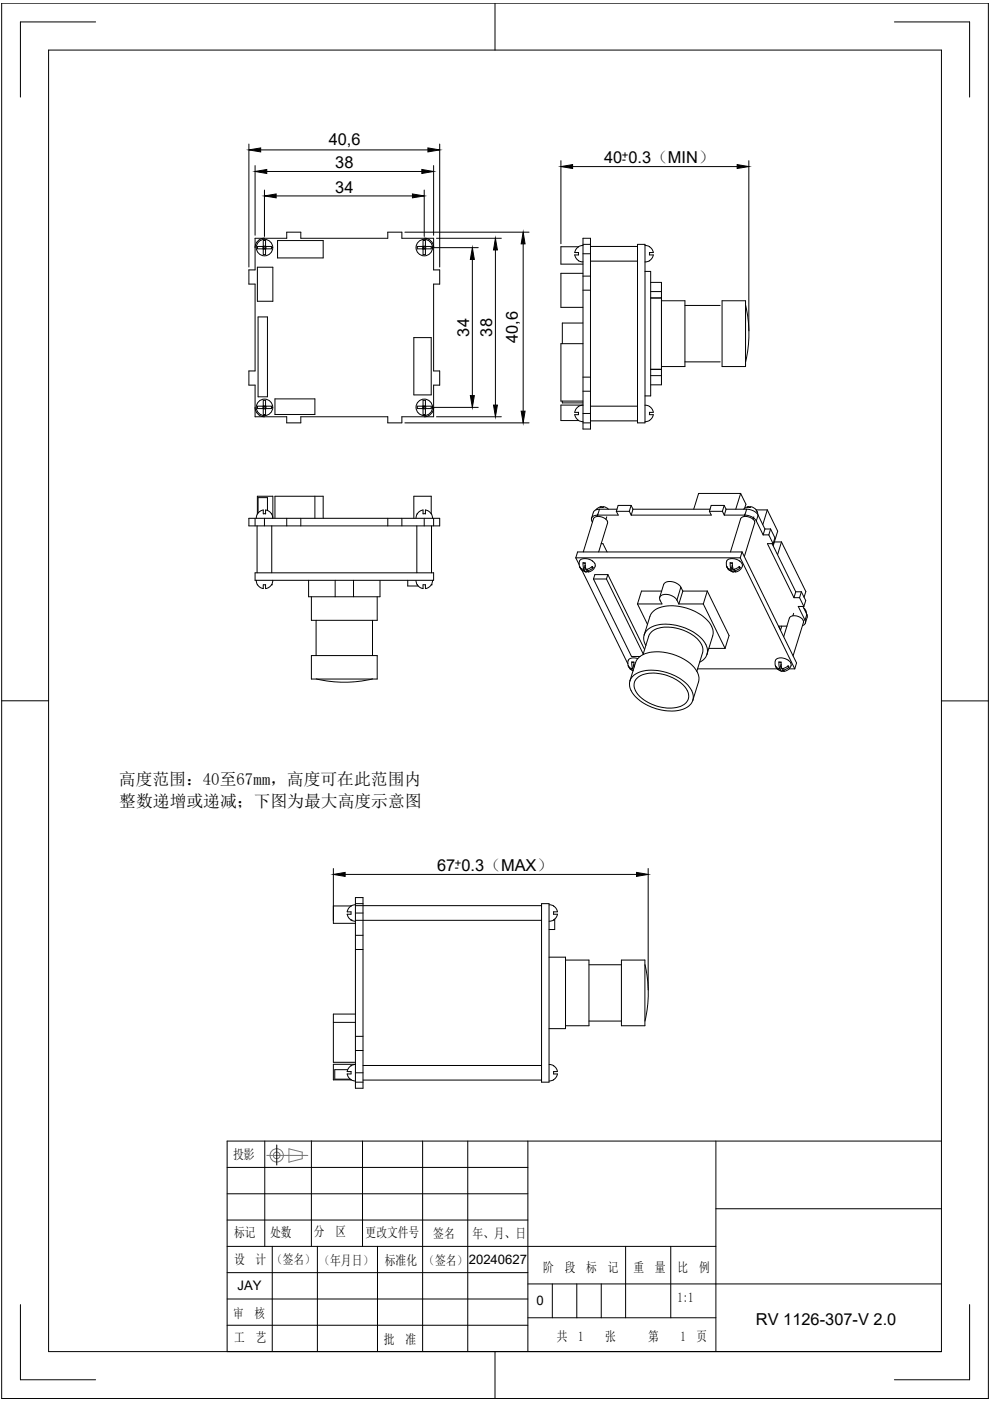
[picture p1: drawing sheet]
<svg xmlns="http://www.w3.org/2000/svg" width="420mm" height="594mm" viewBox="0 0 420 594" stroke-linecap="round" stroke-linejoin="round" font-family="sans-serif">
<!-- layer: 7_ALL_FEATURES -->
<g fill="none" stroke="#000" stroke-width=".42">
<path d="M109.2 105.5h2.4M111.5 104.5v1M111.6 104.5h-2.4v1M111.6 102.1v2.4M111.6 105.5v2.5M111.6 104.5l.2 .2M111.6 105.6h1M111.6 104.4h1M111.6 102h1M111.6 107.9h1M111.8 105.4l-.2 .1M111.8 104.7v.7"/>
<path d="M111.8 105.4h.7M111.8 104.7h.7M112.5 104.7v.7M112.5 105.4l.1 .1M112.6 104.5h2.5v1M112.6 104.5l-.1 .2M112.6 102.1v2.4M112.6 105.5v2.5M112.6 105.5h2.5M112.8 104.5v1M176.9 105.5h2.5M179.2 104.5v1"/>
<path d="M179.4 104.5h-2.5v1M179.4 102.1v2.4M179.4 105.5v2.5M179.4 105.6h1M179.4 104.4h1M179.4 104.5l.1 .2M179.4 102h1M179.4 107.9h1M179.5 105.4l-.1 .1M179.5 104.7v.7M179.5 105.4h.7M179.5 104.7h.7"/>
<path d="M180.2 104.7v.7M180.2 105.4l.2 .1M180.4 104.5h2.4v1M180.4 104.5l-.2 .2M180.4 102.1v2.4M180.4 105.5v2.5M180.4 105.5h2.4M180.5 104.5v1M245.3 104.6h.1M245.3 110.6h.1M245.3 104.6l-1.1 1.1-.5 1.4h1.6v1h-1.6l.5 1.4 1.1 1M275.3 104.6h.1"/>
<path d="M275.3 110.6h.1M275.3 104.6l1.1 1.1 .6 1.4h-1.6l-.1 1h1.7l-.6 1.4-1.1 1M109.2 173.3h2.4M111.5 172.2v1.1M111.6 173.3v2.4h1M111.6 172.2h-2.4v1M111.6 172.2l.2 .2M111.6 173.4h1M111.6 172.1h1M111.8 172.4v.7M111.8 173.1h.7M111.8 172.4h.7"/>
<path d="M111.8 173.1l-.2 .2M112.5 173.1l.1 .2M112.5 172.4v.7M112.6 172.2h2.5v1M112.6 173.3h2.5M112.6 169.8v2.4M112.6 173.3v2.4M112.6 172.2l-.1 .2M112.6 169.8h-1v2.4M112.8 172.2v1.1M176.9 173.3h2.5M179.2 172.2v1.1"/>
<path d="M179.4 172.2v-2.4l.5-.1 .5 .1v2.4M179.4 173.3v2.4l.5 .1 .5-.1v-2.4M179.4 172.2h-2.5v1M179.4 173.4h1M179.4 172.1h1M179.4 172.2l.1 .2M179.5 173.1h.7M179.5 172.4h.7M179.5 172.4v.7M179.5 173.1l-.1 .2M180.2 173.1l.2 .2M180.2 172.4v.7"/>
<path d="M180.4 172.2h2.4v1M180.4 173.3h2.4M180.4 172.2l-.2 .2M180.5 172.2v1.1M243.7 174.9h1.6M245.3 172.4h.1M245.3 174.8v1h-1.6l.5 1.4 1.1 1.1M245.3 178.3h.1M245.3 172.4l-1.1 1-.5 1.4M275.3 172.4h.1M275.3 174.9h1.7M275.3 172.4l1.1 1 .6 1.4"/>
<path d="M275.4 174.8l-.1 1h1.7l-.6 1.4-1 1.1M109.1 217.9h.1M109.2 217.9l-.5 1.9M109.2 217.9l1-1.1 1.5-.5-.1 1.6M111.6 217.9h1M112.6 216.3v1.6M112.6 216.3l1.5 .5 1 1.1M115.1 217.9h.1M115.1 217.9l.5 1.9M176.9 217.9h.1M176.9 217.9l-.5 1.9M176.9 217.9l1.1-1.1 1.4-.5v1.6"/>
<path d="M179.4 217.9h1M182.8 217.9h.1M182.8 217.9l-1-1.1-1.4-.5v1.6M182.9 217.9l.5 1.9M255.4 215.1h.1M255.9 214.9l-1.4 .2h.9M317.8 215.1h.1M318.3 214.9l-1.4 .2h.9M320.5 216.2l.5 .7M321 216.9v.1M247.2 238.7h.9l.4 2.8 1.4-.5 1.2-.8 .3 .6M247.2 238.7l.4 2.8"/>
<path d="M247.2 238.7l.9 .3M248.1 239.6l-.5 1.9M248.1 239.8l-.1 .1M309.6 238.7h.9l.3 2.8 1.5-.5 1.2-.8 .3 .6M309.6 238.7l.4 2.8M309.6 238.7l.9 .3M310.5 239.6l-.5 1.9M310.5 239.8l-.1 .1M108.7 246.1l.5 1.9M109.1 248h.1M109.2 248l1 1 1.5 .6-.1-1.6M111.6 248h1"/>
<path d="M112.6 248v1.6M115.1 248h.1M115.1 248l-1 1-1.5 .6M115.6 246.1l-.5 1.9M176.4 246.1l.5 1.9M176.9 248h.1M176.9 248l1.1 1 1.4 .6v-1.6M179.4 248h1M182.8 248h.1M182.8 248l-1 1-1.4 .6v-1.6M183.4 246.1l-.5 1.9M246 240.8l-.3-.6 .5 .7 1.4 .6"/>
<path d="M246 240.8l.3 .4M246.1 240.8h-.1M246.2 241.2l1.6 .9M247.8 242.1l.6 .5 .6-.3M248.3 240.7l-.5 1.4M248.8 242.1l.2 .2M248.9 241.4v.3M249 242.3h.1M249 242.3l.5 .3M249 241.4l-.2 .7M250.9 240.4l.5 .4M251.4 240.8l-1.2 .9-1.4 .4"/>
<path d="M310 241.5l-1.2-.4-.7-.9 .9 1.4 1.2 .5M310.2 242.1l.6 .5 .6-.3M310.7 240.7l-.5 1.4M311.2 242.1l.2 .2M311.3 241.4v.3M311.4 242.3h.1M311.4 242.3l.5 .3M311.4 241.4l-.2 .7M313.2 240.4l.6 .4M313.8 240.8l-1.2 .9-1.4 .4M341.2 258.3l.3 .4M341.4 258.7l.3 .4"/>
<path d="M266.7 282.9l-.3-.6 .5 .7 1.3 .6M266.7 282.9l.8 .9 1 .4M266.7 282.9h-.1M267.9 280.7h.9l.1 2.1M267.9 280.7l.3 2.9M267.9 280.7l.9 .4M268.8 281.7l-.6 1.9M268.8 282h-.1M330.2 280.7h1l.3 2.9 1.4-.4 1.3-.9 .3 .6M330.2 280.7l.4 2.9M330.2 280.7l1 .4M330.6 283.6l-1.1-.4-.7-.9 .8 1.4 1.3 .5"/>
<path d="M330.9 284.2l.4 .4 .7-.1M331.2 281.7l-.6 1.9M331.2 282h-.1M331.3 282.9l-.4 1.3M331.8 284.2l.2 .3M331.9 283.5l.1 .2M332 284.5h.1M332 284.5l.6 .1M332 283.5l-.2 .7M333.9 282.6l.6 .3M334.5 282.9l-1.2 .8-1.5 .5M147.2 387.7h1.6"/>
<path d="M147.2 387.6l.6 1.5 1 1M148.8 390.1l1.9 .5M148.8 390.1h.1M150.7 383.7l-1.9 .5-1.3 1.5-.3 1 1.6-.1v1M232.8 383.7l1.9 .5M234.7 390.1h.1M234.7 384.2l1.1 1 .5 1.4M234.7 387.7h1.6M234.7 390.1l-1.9 .5M236.3 386.7l-1.6-.1v1M236.3 387.6l-.5 1.5-1.1 1M147.2 455.4h1.6"/>
<path d="M147.2 455.4l.6 1.4 1 1M148.8 457.9l1.9 .5M148.8 457.9h.1M150.7 451.4l-1.9 .5-1.3 1.5-.3 1h1.6v1M232.8 451.4l1.9 .5M234.7 451.9l1.1 1.1 .5 1.4M234.7 455.4h1.6M234.7 457.9h.1M234.7 457.9l-1.9 .5M236.3 454.4h-1.6v1M236.3 455.4l-.5 1.4-1.1 1"/>
</g>
<!-- layer: 0 -->
<g fill="none" stroke="#000" stroke-width=".42">
<path d="M105.5 61.1v52.1M108.1 70.2v29.6M110.5 63.6h70.9M113.1 72.7h65.7M183.8 70.2v29.6M186.4 61.1v52.1M237.8 68.1v35.3M242.8 70.6h69.7M317.5 68.1v72.1M112.1 80.6v19.7M117.1 83.1h57.8M171.6 98.5h52.7"/>
<path d="M179.9 80.6v19.7M108.1 101h13.5v-2.5h5.9v2.5h36.9v-2.5h6v2.5h13.4v13.5h2.6v6h-2.6v36.8h2.6v6h-2.6v13.4h-13.4v2.6h-6v-2.6h-36.9v2.6h-5.9v-2.6h-13.5v-13.4h-2.6v-6h2.6v-36.8h-2.6v-6h2.6zM109.1 113.3h6.6v14.4h-6.6zM112.1 101a4 4 0 0 0-4 4M117.7 102h19.3v7.4h-19.3zM179.9 101a4 4 0 0 1 4 4M184.1 105h18.7M185.1 101h27.4M200.3 110v57.8M210 106v65.8M221.8 103.4v71M245.3 104.6h-7.5v7.4h9.4"/>
<path d="M247.2 101h3.1v80.9h-3.1zM247.2 115.9h-9.4v14.4h9.4M247.2 117.1h3.1M247.2 107.6h3.1M247.2 103.6h3.1M250.3 110.7h20M250.3 104.5h20M270.3 103.6h3.2v75.7h-3.2zM273.5 115.1h2.4v52.8h-2.4M275.9 119.7h4.5v43.5h-4.5M109.4 134.4h4v33.9h-4zM247.2 137h-8.8v8.7"/>
<path d="M247.2 123h3.1M275.9 126.4h4.5M275.9 123.6h4.5M280.4 127.5h10v27.9h-10M290.4 129.5h14.9M306.1 127.5h10v27.9h-10zM316.1 129.5a51.9 51.9 0 0 1 0 23.9M175.5 143.2h7.3v24.3h-7.3zM247.2 145.7h-9.4v24.4h9.4M247.2 159.9h3.1M275.9 156.6h4.5M275.9 159.3h4.5"/>
<path d="M290.4 153.4h14.9M108.1 172.7a4 4 0 0 0 4 4M116.6 169.1h16.9v6.7h-16.9zM171.6 179.3h52.7M183.9 172.7a4 4 0 0 1-4 4M184.1 172.7h18.7M185.1 176.7h27.4M238.4 170.1v.7h8.8M247.2 179.3h3.1M247.2 171.8h-9.4v6.5h7.5M247.2 175.3h3.1M247.2 165.9h3.1"/>
<path d="M250.3 178.5h20M250.3 172.2h20M105.5 219.8h80.9v3.2h-80.9zM108.1 219.8v3.2M109.1 217.9v-7.5h6.6v9.4M112.1 219.8v3.2M113.4 216.5v-5.5h-4v6.5M116.6 219.8v-9.4h20.4v9.4M121.6 219.8v3.2M127.5 219.8v3.2M133.5 210.4v9.4M164.4 219.8v3.2"/>
<path d="M170.4 219.8v3.2M179.9 219.8v3.2M182.8 217.9v-7.5h-7.3v9.4M183.8 219.8v3.2M250.8 219.7l.4 1.7M253.4 218.4l-1.5 .3-1.1 1M254.2 215.9l-1.6 .3-.6 .4-1.2 3.1M254.2 215.9l-.8 2.5M254.2 215.9h7.4M261.3 216.8l.8 1.6h-8.7M261.3 216.8h5.5M266.8 216.8l.8 1.6"/>
<path d="M267.6 214.3h-5.5l-.8 2.5M267.6 214.3l-.8 2.5M267.6 214.3l.8 1.6M268.4 215.9l-.8 2.5M268.4 215.9h32.7M300.8 216.8l.8 1.6h-34M300.8 216.8h5.5M306.3 216.8l.8 1.6M307 214.3h-5.5l-.7 2.5M307 214.3l-.7 2.5M307 214.3l.8 1.6M307.1 218.4h8.7"/>
<path d="M307.8 215.9l-.7 2.5M307.8 215.9h8.8M314 209.2h-17.8l-2.1 6.7M314 209.2l-2.1 6.7M314 209.2l2.3 4.6-.6 1.7M315.8 218.4a5.8 5.8 0 0 1 4.9 2.5M316.6 215.9a5.8 5.8 0 0 1 4.8 2.5M316.6 215.9l-.8 2.5M320.6 216.2h4.7M321.4 218.4l-.7 2.5M321.4 218.4l2.9 5.9M325.3 216.2l-1.9 6.2"/>
<path d="M325.3 216.2l4.4 9-1.9 6.2M109 223v19.9M115.2 223v19.9M176.7 223v19.9M183 223v19.9M244.1 236.5l1.4 2.9M244.1 236.5h69.7M247.3 234l4.3-14a3.7 3.7 0 0 1 6 1.3l-3.8 12.7M254.9 230.5h.7l1.8 3.5M309.7 234l4.3-14a3.7 3.7 0 0 1 6 1.3l-4.4 14.7M313.8 236.5l23.2 47.1M314.6 234h-69.7l-.8 2.5"/>
<path d="M314.6 234l-.8 2.5M314.6 234l23.1 47.1-.7 2.5M320.7 220.9l2.8 5.9M323.5 226.8h2.5M324.3 224.3l-.8 2.5M324.3 224.3h2.4M326 226.8l1.8 3.7M326.7 224.3l-.7 2.5M326.7 224.3l1.8 3.7-.7 2.5M327.3 230.5l10.1 20.4M327.8 230.5h-2.4l11.2 22.9M328.3 229.8h3"/>
<path d="M331.3 229.8l-1.6 5.4M331.3 229.8l10.4 21.1-.8 2.4M108.1 242.9h75.7v3.2h-75.7zM130.8 246.1v7h30.3v-7M132 253.1v9.9h27.9v-9.9M142.1 246.1v7M149.9 246.1v7M172.9 246.1v2.4h4.4M246.7 241.7l19.5 39.8M251.6 245.5l16.1 32.9h3.7M251.6 245.5h5.5M257.1 245.5l15.6 31.8"/>
<path d="M257.7 243.7h-5.5l-.6 1.8M257.7 243.7l-.6 1.8M257.7 243.7l15.6 31.7M270.3 256.1l4.2 8.6M279.7 253.3l.1 1.2 .9 1.6h-10.4M279.7 253.3a4.1 4.1 0 0 1 5.8-.3l1.5 1.5M280.5 250.6h-8.5l-1.7 5.5M287 254.5l.8 1.6M287.8 256.1h10.4M288.7 249a5.2 5.2 0 0 0-7.1-1.6l-1.9 5.9M288.7 249l-1.7 5.5M288.7 249l.8 1.6"/>
<path d="M289.5 250.6l-1.7 5.5M289.5 250.6h10.4M298.2 256.1l9.2 18.8M299.9 250.6l-1.7 5.5M299.9 250.6l9.2 18.9-1.7 5.4M336.6 253.4h2.4M337.4 250.9h2.4M337.4 250.9l-.8 2.5M339 253.4l1.8 3.8M339.8 250.9l-.8 2.5M339.8 250.9l1.8 3.8-.8 2.5M340.4 257.2l1.7 3.3"/>
<path d="M340.8 257.2h-2.4l2.9 5.8M132 278h27.9v9.9h-27.9zM134 263v15M157.9 263v15M272.6 277.6l2.4-7.8a7.7 7.7 0 0 1 8.4-3.9 16.8 16.8 0 0 1 14.1 7.4l.5 1.8v1.3l-2.6 8.3M273.1 269.2l-.1 2.1 .6 2M273.1 269.2l2.4-7.8a7.3 7.3 0 0 1 6.9-4.4 20.3 20.3 0 0 1 19.3 8.5l.6 2v1.6l-2.6 8.3M273.1 269.2a8 8 0 0 1 7.9-4.5 20.1 20.1 0 0 1 18.3 8.6l.6 2.1-.2 2M273.6 273.3l.2 .4M299.7 277.4a5.6 5.6 0 0 1-3 3.4M300.6 274.9h6.8M330.9 267.1h.1"/>
<path d="M331.5 265.5l-.6 1.6M332.3 270l2.4-7.9a3.7 3.7 0 0 1 5.9 1.4l-4.4 14.6M333.7 265.5h-3.6l.8 1.6M341.3 263l.1 1.2M341.4 264.2l-.4 .7-.8 .4M342.1 260.5l.2 1.2-.9 2.5M342.1 260.5l-.8 2.5M134.1 287.9a51.9 51.9 0 0 0 23.9 0M267.1 288.7l2.4-7.8a8 8 0 0 1 7.9-4.5 20.3 20.3 0 0 1 18.3 8.7l.6 1.9v1.7l-2.6 8.3M267.1 288.7a7.4 7.4 0 0 0 3.5 7.8 20.4 20.4 0 0 0 19.9 3.8l2.3-1.7 .9-1.6M267.1 288.7a8.1 8.1 0 0 1 7.9-4.5 20.3 20.3 0 0 1 18.3 8.6l.6 2.1-.2 2.1M269.7 288a12.1 12.1 0 0 1 11.9-1.9 14.9 14.9 0 0 1 10.2 7.6 4.8 4.8 0 0 1-4.3 6.1 18 18 0 0 1-17.6-6.1 4.6 4.6 0 0 1-.2-5.7z"/>
<path d="M295.8 283.6h33.7M334.5 283.6h2.5M141.3 368.3v23.2h9.4M146.3 370.8h123.6M274.8 368.3v51.5M141.3 384.2h7.5M150.7 380.6h3.2v80.9h-3.2zM150.7 396.6h3.2M150.7 390.3h78.9M150.7 387.2h3.2M150.7 384h78.9M150.7 383.2h3.2"/>
<path d="M229.6 383.2h3.2v75.7h-3.2zM235.2 389.7v4.5h-2.4M150.7 402.6h3.2M232.8 405.9h7v30.3h-7M239.8 407.1h9.9v27.9h-9.9M249.7 409.1h13.8M263.5 407.1h9.9v27.9h-9.9zM273.5 409.1a51.9 51.9 0 0 1 0 23.9M141.3 433.5h9.4M150.7 430h-9.4v20.5h9.4M150.7 439.4h3.2M249.7 433h13.8"/>
<path d="M147.4 453.6h-5.5v4h6.5M150.7 458.9h3.2M150.7 451.3h-9.4v6.6h7.5M150.7 454.9h3.2M150.7 445.5h3.2M153.9 458h75.7M153.9 451.8h75.7M96.3 495h127.5M112.3 483.9v44.6M117.3 485.5v8.5M132 483.8v44.6M153.7 483.9v44.6"/>
<path d="M179.2 483.9v89.2M198.3 483.9v89.2M223.8 483.9v89.2M303.5 483.9v89.2M399.1 483.9h-302.8v89.2M96.3 506.2h127.5M96.3 517.3h127.5M303.5 512.6h95.6M96.3 528.5h207.2M96.3 539.7h127.5M115.4 528.5v44.6M134.6 528.5v44.6"/>
<path d="M160 528.5v44.6M265.2 528.5v30.3M284.4 528.5v30.3M96.3 550.8h127.5M223.8 558.8h79.7M223.8 544.4h175.3M234.2 544.4v14.4M244.5 544.4v14.4M254.9 544.4v14.4M20.6 573.1h378.5M96.3 562h127.5"/>
</g>
<!-- layer: 3_ALL_AXES -->
<g fill="none" stroke="#000" stroke-width=".42">
<path d="M245.3 110.6l1.9 .5M247.2 104.1l-1.9 .5M273.5 104.1l1.9 .5M275.4 110.6l-1.9 .5M245.3 178.3l1.9 .5M247.2 171.8l-1.9 .5M273.5 171.8l1.9 .5M275.4 178.3l-1.9 .5M253.4 218l-.3 1M254.9 214.9l-1 .3-1.3 1M255.9 214.9l2 1M257.2 219.1l-.3 1.1"/>
<path d="M315.8 218l-.3 1M317.3 214.9l-2 1M318.3 214.9l1.5 .5 .8 .8M319.6 219.1l-.3 1.1M321 217l.3 1.1M251.2 237.9a2.3 2.3 0 0 1 1.2 2.3 2.3 2.3 0 0 1-1.8 2l-1 .3M251.2 237.9a3.9 3.9 0 0 0-5.5 0l.1 2.5M251.2 237.9h.1M313.6 237.9a3.9 3.9 0 0 0-5.5 0l.1 2.5M313.6 237.9l1 1.1 .1 1M313.6 237.9h.1M314.8 240l-.9 1.5-1.9 1"/>
<path d="M246.3 241.2l.7 .7 1.5 .6M308.7 241.2l.7 .7 1.5 .6M340.8 257.9l.4 .4M341.7 259.1l.2 1.1M270.4 279.3a2.89 2.89 0 0 0-4.2 1.2l.2 2M334.2 280a3.8 3.8 0 0 0-5.4 0v2.5M334.3 280h.1M336.5 260.1l-.3 1M267.1 283.6l1.3 .8M329.3 283.3l1.2 1 1 .3M334.2 280l.9 .8 .3 1.3M335.4 282.1l-.8 1.5-2 1"/>
<circle cx="112.1" cy="105" r="3.5"/>
<circle cx="179.9" cy="105" r="3.5"/>
<circle cx="112.1" cy="172.7" r="3.5"/>
<circle cx="179.9" cy="172.7" r="3.5"/>
</g>
<path d="M.7 1.3h418.3v591.7h-418.3zM209.9 1.3v19.9M.7 297.2h19.9M399.1 297.2h19.9M209.9 573.1v19.9" fill="none" stroke="#000" stroke-width=".42"/>
<path d="M40.5 9.3h-31.8v31.9M379.2 9.3h31.9v31.9M8.7 553.2v31.9h31.8M411.1 553.2v31.9h-31.9M20.6 573.1v-551.9h378.5v551.9h-302.8" fill="none" stroke="#000" stroke-width=".42"/>
<!-- layer: VhF -->
<g fill="none" stroke="#767676" stroke-width=".42">
<path d="M113.1 490h17.4M122.5 487.2l5.6 1.4v2.7l-5.6 1.5z"/>
<circle cx="117.3" cy="489.9" r="2.82"/>
<circle cx="117.3" cy="489.9" r="1.42"/>
</g>
<!-- layer: 0 -->
<g fill="#000" stroke="#000" stroke-width=".42">
<path d="M105.5 63.6l5-.9v1.7zM108.1 72.7l5-.8v1.7zM178.8 71.9l5 .8-5 .9zM181.4 62.7l5 .9-5 .8zM237.8 70.6l5-.8v1.6zM312.5 69.8l5 .8-5 .8zM112.1 83.1l5-.9v1.7zM174.9 82.2l5 .9-5 .8zM200.3 105l.8 5h-1.7zM210 101l.9 5h-1.7zM221.8 98.5l.8 4.9h-1.6zM199.4 167.8h1.7l-.8 4.9z"/>
<path d="M209.2 171.8h1.7l-.9 4.9zM221 174.4h1.6l-.8 4.9zM141.3 370.8l5-.9v1.7zM269.9 369.9l4.9 .9-4.9 .8z"/>
</g>
<g font-size="7.1">
<text x="50.4" y="332.9">高度范围：40至67mm，高度可在此范围内</text>
<text x="50.6" y="342.1">整数递增或递减；下图为最大高度示意图</text>
</g>
<g font-size="7">
<text x="139.3" y="61.3">40,6</text>
<text x="142.1" y="71.4">38</text>
<text x="256.1" y="69.1">40</text>
<text x="266.4" y="69.1">0.3（MIN）</text>
<text x="142.1" y="81.7">34</text>
<text x="198.9" y="142.7" transform="rotate(-90 198.9 142.7)">34</text>
<text x="208.7" y="142.7" transform="rotate(-90 208.7 142.7)">38</text>
<text x="219.6" y="145.5" transform="rotate(-90 219.6 145.5)">40,6</text>
<text x="185.3" y="369.3">67</text>
<text x="195.6" y="369.3">0.3（MAX）</text>
<text x="320.5" y="561.7">RV 1126-307-V 2.0</text>
</g>
<g font-size="5.7">
<text x="98.8" y="491.6">投影</text>
<text x="99.2" y="524.5">标记</text>
<text x="114.5" y="524.5">处数</text>
<text x="133.1" y="524.2">分　区</text>
<text x="155" y="524.4">更改文件号</text>
<text x="183.7" y="524.7">签名</text>
<text x="200.3" y="525.1">年、月、日</text>
<text x="99.3" y="536.1">设　计 （签名）</text>
<text x="130.9" y="536.4">（年月日）</text>
<text x="163.2" y="536.3">标准化</text>
<text x="179.9" y="536.6">（签名）</text>
<text x="230.3" y="539.2">阶　段　标　记</text>
<text x="268.5" y="539.4">重　量</text>
<text x="287.3" y="539.4">比　例</text>
<text x="287.2" y="552">1:1</text>
<text x="98.8" y="559">审　核</text>
<text x="99.3" y="569.2">工　艺</text>
<text x="162.8" y="569.8">批　准</text>
<text x="236.1" y="568.6">共　1　　张　　　第　　1　页</text>
</g>
<g font-size="5.6">
<text x="198.7" y="536.1">20240627</text>
<text x="100.7" y="547.2">JAY</text>
<text x="227.5" y="553.6">0</text>
</g>
<g font-size="4.9">
<text x="263.6" y="67.5">+</text>
<text x="263.7" y="69.1">-</text>
<text x="192.8" y="367.7">+</text>
<text x="192.9" y="369.3">-</text>
</g>
</svg>
